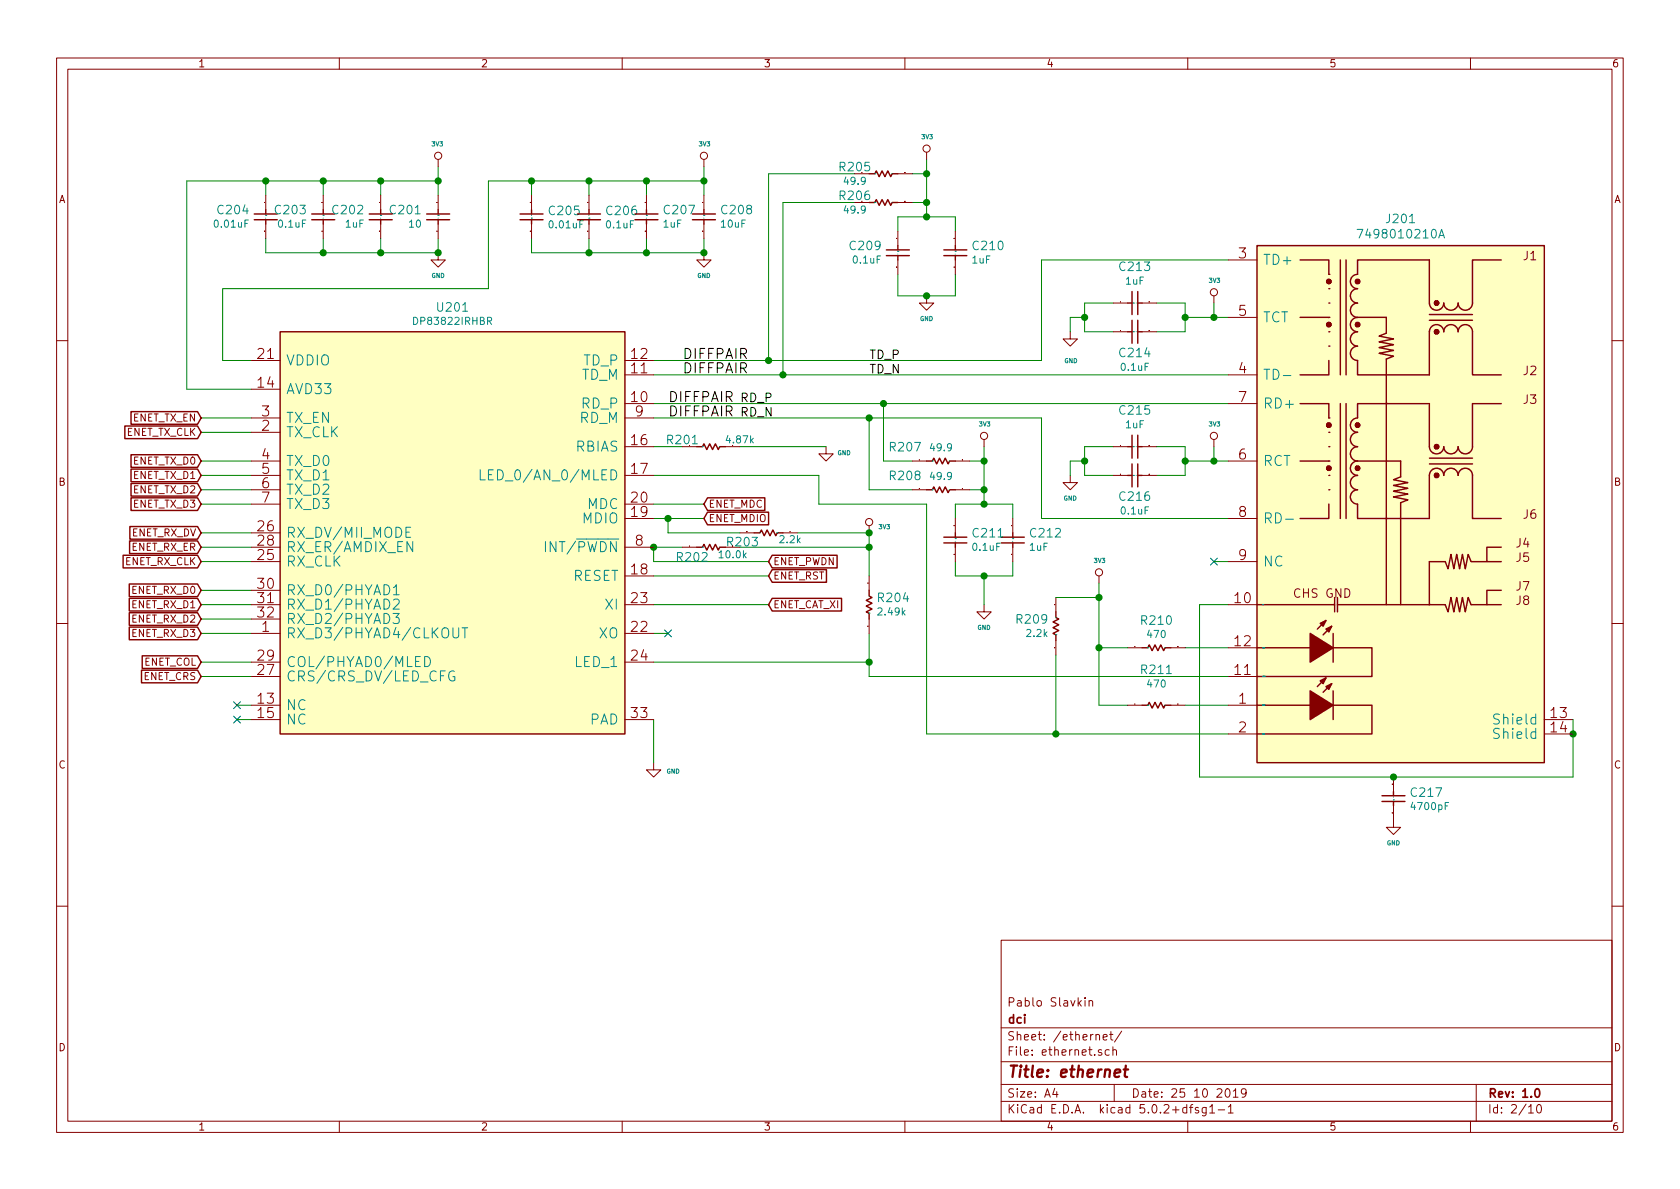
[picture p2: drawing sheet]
<svg xmlns="http://www.w3.org/2000/svg" width="297mm" height="210mm" viewBox="0 0 297 210" stroke-linecap="round" stroke-linejoin="round" font-family="sans-serif">
<g fill="none" stroke="#840000" stroke-width=".18">
<path d="M10 10.3h277v189.9h-277zM12 12.2h273v186.1h-273zM60 10.3v1.9M110 10.3v1.9M160 10.3v1.9M210 10.3v1.9M260 10.3v1.9M46.8 35.8h.1M47 34.5v2.6M47 39.6v2.6M56.9 35.8h.1M57.1 34.5v2.6"/>
<path d="M57.1 39.6v2.6M67.1 35.8h.1M67.3 34.5v2.6M67.3 39.6v2.6M77.3 35.8h.1M77.5 28.2v1.3M77.5 34.5v2.6M77.5 39.6v2.6M93.8 35.8h.1M94 34.5v2.6M94 39.6v2.6M103.9 35.8h.1"/>
<path d="M104.1 34.5v2.6M104.1 39.6v2.6M114.1 35.8h.1M114.3 34.5v2.6M114.3 39.6v2.6M124.3 35.8h.1M124.5 28.2v1.3M124.5 34.5v2.6M124.5 39.6v2.6M158.7 30.7h2.6M158.7 35.8h2.6M160 30.5h.1"/>
<path d="M160 35.6h.1M163.8 26.9v1.3M46.8 40.9h.1M56.9 40.9h.1M67.1 40.9h.1M77.3 40.9h.1M77.5 44.7v1.3h-1.3l1.3 1.2 1.2-1.2h-1.2M93.8 40.9h.1M103.9 40.9h.1M114.1 40.9h.1M124.3 40.9h.1M124.5 44.7v1.3h1.2l-1.2 1.2-1.3-1.2h1.3"/>
<path d="M158.5 42.2h.1M158.5 47.2h.1M158.5 42.1v.1M158.7 40.9v2.5M158.7 46v2.5M163.8 52.3v1.3h1.3l-1.3 1.3-1.2-1.3h1.2M168.7 42.2h.1M168.7 47.2h.1M168.7 42.1v.1M168.9 40.9v2.5M168.9 46v2.5M189.2 58.7v1.2h1.3l-1.3 1.3-1.2-1.3h1.2"/>
<path d="M196.8 58.7h2.6M196.8 53.6h2.6M198.1 58.5h.1M198.1 53.4h.1M201.9 58.7h2.6M201.9 53.6h2.6M203.2 58.5h.1M203.2 53.4h.1M214.6 52.3v1.3M217.2 46h5M217.2 56.1h5M10 60.2h2"/>
<path d="M44.4 63.7h5.1M44.4 68.8h5.1M44.4 76.4h5.1M44.4 73.9h5.1M110.5 71.4h5.1M110.5 66.3h5.1M110.5 63.7h5.1M110.5 79h5.1M110.5 73.9h5.1M146 79v1.3h1.3l-1.3 1.2-1.2-1.2h1.2M174 77.7v1.3M196.8 79h2.6"/>
<path d="M198.1 78.8h.1M201.9 79h2.6M203.2 78.8h.1M214.6 77.7v1.3M217.2 71.4h5M217.2 66.3h5M285 60.2h2M44.4 84.1h5.1M44.4 89.1h5.1M44.4 99.3h5.1M44.4 94.2h5.1M44.4 96.8h5.1"/>
<path d="M44.4 81.5h5.1M44.4 86.6h5.1M110.5 84.1h5.1M110.5 91.7h5.1M110.5 89.1h5.1M110.5 96.8h5.1M120.6 96.8h2.6M121.9 96.6h.1M130.8 94.2h2.5M132.1 94h.1M139.7 94h.1M153.7 93v1.2"/>
<path d="M161.3 81.5h2.5M161.3 86.6h2.5M162.6 81.3h.1M162.6 86.4h.1M168.7 93h.1M168.7 98h.1M168.7 92.9v.1M168.9 81.5h2.5M168.9 86.6h2.5M168.9 91.7v2.5M168.9 96.8v2.5M170.2 81.3h.1"/>
<path d="M170.2 86.4h.1M178.9 93h.1M178.9 98h.1M178.9 92.9v.1M179.1 91.7v2.5M179.1 96.8v2.5M189.2 84.1v1.2h1.3l-1.3 1.3-1.2-1.3h1.2M196.8 84.1h2.6M198.1 83.9h.1M201.9 84.1h2.6M203.2 83.9h.1M217.2 91.7h5"/>
<path d="M217.2 99.3h5M217.2 81.5h5M10 110.3h2M44.4 112h5.1M44.4 106.9h5.1M44.4 117.1h5.1M44.4 119.6h5.1M44.4 104.4h5.1M44.4 109.5h5.1M110.5 112h5.1M110.5 101.8h5.1M110.5 106.9h5.1"/>
<path d="M110.5 117.1h5.1M153.5 110.7h.1M153.5 103.1h.1M153.7 101.8v2.6M153.7 109.5v2.5M174 106.9v1.3h1.3l-1.3 1.3-1.3-1.3h1.3M186.5 114.5h.1M186.5 106.9h.1M186.7 105.7v2.5M186.7 113.3v2.5M194.3 101.8v1.3M199.4 114.5h2.5"/>
<path d="M200.7 114.3h.1M207 114.5h2.5M208.3 114.3h.1M217.2 106.9h5M217.2 119.6h5M217.2 114.5h5M285 110.3h2M44.4 124.7h5.1M44.4 127.2h5.1M110.5 127.2h5.1M115.6 134.9v1.2h1.2l-1.2 1.3-1.3-1.3h1.3M199.4 124.7h2.5"/>
<path d="M200.7 124.5h.1M207 124.7h2.5M208.3 124.5h.1M217.2 124.7h5M217.2 129.8h5M246.2 138.7h.1M246.4 137.4v2.5M273 127.2h5.1M273 129.8h5.1M246.2 143.8h.1M246.2 143.7v.1M246.4 142.5v3.8h1.2l-1.2 1.3-1.3-1.3h1.3"/>
<path d="M10 160.2h2M177 166.3h108v32h-108zM191.8 176.4v.2M191.8 176.9v1M192.6 177.1l.2-.2 .3 .1 .1 .9M192.6 176.9v1M285 160.2h2M60 198.3v1.9M110 198.3v1.9M160 198.3v1.9M177 194.8h108M177 191.8h108"/>
<path d="M177 187.8h108M177 181.8h108M186.5 192.5l-.4 1h1M186.8 193v1M193.8 183.1v-.1a.37 .37 0 0 1 .6 .1v.8M194.8 185.7a.37 .37 0 0 0-.6 .1l.1 .2 .5 .2v.1l-.2 .3-.4-.1M195 183.4l.8-.1-.1-.3-.4-.1-.3 .2 .1 .7h.6M196.1 185.7l-.4-.1-.3 .3 .1 .6 .2 .1 .4-.1M196.2 182.9h.6M196.4 182.4v1.3l.4 .2M196.8 185.7a.37 .37 0 0 1 .6 .1v.8M196.8 185.1v1.5"/>
<path d="M197 191.8v3M198.3 182.3l-1.2 2M210 198.3v1.9M210.3 195.8h.6M210.9 195.3l-.4 .2v1.3M211.9 195.9l-.4-.1-.2 .2 .1 .3 .5 .1v.3h-.6M213.3 195.8v1.2l-.3 .3h-.4M213.3 195.9l-.5-.1-.3 .3 .1 .6 .2 .1 .5-.1M213.9 195.8l.4-.5v1.5M213.9 196.8h.9M215.4 196.3h1.1M216.8 192.7l.2-.2a.81 .81 0 0 1 .6 .6 .81 .81 0 0 1-.3 .8l-.2 .1a.79 .79 0 0 1-.3-1.3z"/>
<path d="M217.2 195.8l.4-.5v1.5M217.2 196.8h.8M218.1 193l.4-.5v1.5M218.1 194h.8M220.3 193.2v.1a.48 .48 0 0 1-.7 .1l-.1-.2 .1-.6a.48 .48 0 0 1 .7 .1 1.27 1.27 0 0 1-.3 1.2l-.4 .1M260 198.3v1.9M261 191.8v6.5M270.3 195.8l.4-.5v1.5M270.3 196.8h.8M271.8 195.5l.4-.2a.94 .94 0 0 1 0 1.5 .79 .79 0 0 1-.4-1.3z"/>
<circle cx="77.5" cy="27.6" r=".63"/>
<circle cx="124.5" cy="27.6" r=".63"/>
<circle cx="163.8" cy="26.3" r=".63"/>
<circle cx="214.6" cy="51.7" r=".63"/>
<circle cx="174" cy="77.1" r=".63"/>
<circle cx="214.6" cy="77.1" r=".63"/>
<circle cx="153.7" cy="92.3" r=".63"/>
<circle cx="194.3" cy="101.2" r=".63"/>
</g>
<path d="M271.5 192.7l.2-.2a.81 .81 0 0 1 .6 .6 .81 .81 0 0 1-.3 .8l-.1 .1a.79 .79 0 0 1-.4-1.3z" fill="none" stroke="#840000" stroke-width=".3"/>
<path d="M197.1 189.8l1-.2-.1-.4-.5-.1-.4 .3v.9l.2 .1 .6-.1M198.7 189.1h.8M199.1 188.4l-.2 1.8v.1l.4 .1" fill="none" stroke="#840000" stroke-width=".41"/>
<g fill="none" stroke="#008400" stroke-width=".18">
<path d="M47 32v2.5M57.1 32v2.5M67.3 32v2.5M77.5 32h-44.5v36.8h11.4M77.5 29.5v5M94 32v2.5M104.1 32v2.5M114.3 32v2.5M124.5 32h-38.1v19h-47v12.7h5M124.5 29.5v5M151.1 35.8h-12.7v30.5M151.1 30.7h-15.2v33"/>
<path d="M161.3 35.8h2.5M161.3 30.7h2.5M163.8 28.2v10.1M47 42.2v2.5h30.5v-2.5M57.1 42.2v2.5M67.3 42.2v2.5M94 42.2v2.5h30.5v-2.5M104.1 42.2v2.5M114.3 42.2v2.5M158.7 40.9v-2.6h10.2v2.6M158.7 48.5v3.8h10.2v-3.8M191.8 56.1h-2.6v2.6"/>
<path d="M196.8 53.6h-5v5.1h5M204.5 53.6h5v5.1h-5M209.5 56.1h7.7M214.6 53.6v2.5M217.2 46h-33.1v17.7h-68.5M35.6 73.9h8.8M35.6 76.4h8.8M115.6 73.9h68.5v17.8h33.1M115.6 66.3h101.6M115.6 71.4h101.6M115.6 79h5M130.8 79h15.2"/>
<path d="M153.7 73.9v12.7h7.6M156.2 71.4v10.1h5.1M174 79v10.1M196.8 79h-5v5.1h5M204.5 79h5v5.1h-5M214.6 79v2.5M35.6 81.5h8.8M35.6 86.6h8.8M35.6 89.1h8.8M35.6 84.1h8.8M35.6 94.2h8.8M35.6 96.8h8.8"/>
<path d="M35.6 99.3h8.8M115.6 91.7h8.9M115.6 89.1h8.9M115.6 84.1h29.2v5h19v40.7h53.4M118.1 91.7v2.5h12.7M120.6 96.8h-5v2.5h20.3M130.8 96.8h22.9M141 94.2h12.7v7.6M168.9 91.7v-2.6h10.2v2.6M168.9 99.3v2.5h10.2v-2.5M171.4 81.5h2.6M171.4 86.6h2.6"/>
<path d="M191.8 81.5h-2.6v2.6M209.5 81.5h7.7M214.6 99.3h2.6M35.6 106.9h8.8M35.6 104.4h8.8M35.6 109.5h8.8M35.6 112h8.8M35.6 117.1h8.8M35.6 119.6h8.8M115.6 106.9h20.3M115.6 101.8h20.3M115.6 112h2.5"/>
<path d="M115.6 117.1h38.1M153.7 112v7.6h63.5M174 101.8v5.1M186.7 115.8v14M186.7 105.7h7.6M194.3 114.5h5.1M194.3 103.1v21.6h5.1M209.5 114.5h7.7M217.2 106.9h-5.1v30.5h66v-10.2M41.9 124.7h2.5M41.9 127.2h2.5M115.6 127.2v7.7"/>
<path d="M209.5 124.7h7.7"/>
</g>
<path d="M214 98.7l1.2 1.2M215.2 98.7l-1.2 1.2M117.5 111.4l1.2 1.2M118.7 111.4l-1.2 1.2M41.3 124.1l1.2 1.2M41.3 126.6l1.2 1.3M42.5 124.1l-1.2 1.2M42.5 126.6l-1.2 1.3" fill="none" stroke="#000084" stroke-width=".18"/>
<g fill="#008400" stroke="#008400" stroke-width=".25">
<circle cx="77.5" cy="32" r=".51"/>
<circle cx="67.3" cy="44.7" r=".51"/>
<circle cx="67.3" cy="32" r=".51"/>
<circle cx="57.2" cy="44.7" r=".51"/>
<circle cx="57.2" cy="32" r=".51"/>
<circle cx="47" cy="32" r=".51"/>
<circle cx="94" cy="32" r=".51"/>
<circle cx="104.1" cy="44.7" r=".51"/>
<circle cx="104.1" cy="32" r=".51"/>
<circle cx="114.3" cy="44.7" r=".51"/>
<circle cx="114.3" cy="32" r=".51"/>
<circle cx="124.5" cy="32" r=".51"/>
<circle cx="115.6" cy="96.8" r=".51"/>
<circle cx="118.1" cy="91.7" r=".51"/>
<circle cx="135.9" cy="63.7" r=".51"/>
<circle cx="138.4" cy="66.3" r=".51"/>
<circle cx="153.7" cy="117.1" r=".51"/>
<circle cx="153.7" cy="96.8" r=".51"/>
<circle cx="153.7" cy="73.9" r=".51"/>
<circle cx="156.2" cy="71.4" r=".51"/>
<circle cx="163.8" cy="38.3" r=".51"/>
<circle cx="163.8" cy="35.8" r=".51"/>
<circle cx="163.8" cy="30.7" r=".51"/>
<circle cx="174" cy="101.8" r=".51"/>
<circle cx="174" cy="89.1" r=".51"/>
<circle cx="174" cy="86.6" r=".51"/>
<circle cx="174" cy="81.5" r=".51"/>
<circle cx="186.7" cy="129.8" r=".51"/>
<circle cx="191.8" cy="81.5" r=".51"/>
<circle cx="191.8" cy="56.1" r=".51"/>
<circle cx="194.3" cy="114.5" r=".51"/>
<circle cx="209.6" cy="81.5" r=".51"/>
<circle cx="209.6" cy="56.1" r=".51"/>
<circle cx="214.6" cy="81.5" r=".51"/>
<circle cx="214.6" cy="56.1" r=".51"/>
<circle cx="278.1" cy="129.8" r=".51"/>
<circle cx="163.8" cy="52.3" r=".51"/>
<circle cx="153.7" cy="94.2" r=".51"/>
<circle cx="77.5" cy="44.7" r=".51"/>
<circle cx="124.5" cy="44.7" r=".51"/>
<circle cx="194.3" cy="105.7" r=".51"/>
<circle cx="246.4" cy="137.4" r=".51"/>
</g>
<g fill="#ffffc2" stroke="#ffffc2" stroke-width=".18">
<path d="M49.5 58.7h61v71.1h-61z"/>
<path d="M222.2 43.4h50.8v91.5h-50.8z"/>
</g>
<g fill="none" stroke="#840000" stroke-width=".25">
<path d="M45 38.9h4M45 37.8h4M47 37.1v.7M47 38.9v.7M55.1 38.9h4.1M55.1 37.8h4.1M57.1 37.1v.7M57.1 38.9v.7M65.3 38.9h4M65.3 37.8h4M67.3 37.1v.7M67.3 38.9v.7"/>
<path d="M75.4 38.9h4.1M75.4 37.8h4.1M77.5 37.1v.7M77.5 38.9v.7M91.9 38.9h4.1M91.9 37.8h4.1M94 37.1v.7M94 38.9v.7M102.1 38.9h4.1M102.1 37.8h4.1M104.1 37.1v.7M104.1 38.9v.7"/>
<path d="M112.3 38.9h4M112.3 37.8h4M114.3 37.1v.7M114.3 38.9v.7M122.4 38.9h4.1M122.4 37.8h4.1M124.5 37.1v.7M124.5 38.9v.7M153.7 30.7h1l.2-.5 .5 1 .6-1 .5 1 .5-1 .5 1 .2-.5h1M153.7 35.8h1l.2-.5 .5 1 .6-1 .5 1 .5-1 .5 1 .2-.5h1M49.5 58.7h61v71.1h-61zM156.7 45.2h4.1"/>
<path d="M156.7 44.2h4.1M158.7 43.4v.8M158.7 45.2v.8M166.9 45.2h4M166.9 44.2h4M168.9 43.4v.8M168.9 45.2v.8M199.4 58.7h.8M199.4 53.6h.8M200.2 51.6v4M200.2 56.6v4.1M201.2 58.7h.7"/>
<path d="M201.2 51.6v4M201.2 56.6v4.1M201.2 53.6h.7M222.2 43.4h50.8v91.5h-50.8zM229.9 46h5v2.5M229.9 56.1h5M234.9 58.7h.1M234.9 56.1h.1M234.9 53.6h.1M234.9 51h.1M234.9 48.5h.1M237 46v20.3"/>
<path d="M238 46v20.3M240 56.1a1.27 1.27 0 0 0-1.2 1.3 1.27 1.27 0 0 0 1.2 1.3 1.27 1.27 0 0 0-1.2 1.2 1.27 1.27 0 0 0 1.2 1.3 1.27 1.27 0 0 0-1.2 1.3 1.27 1.27 0 0 0 1.2 1.2v2.6h12.7v-7.6a1.27 1.27 0 0 1 1.3-1.3 1.27 1.27 0 0 1 1.3 1.3 1.27 1.27 0 0 1 1.2-1.3 1.27 1.27 0 0 1 1.3 1.3 1.27 1.27 0 0 1 1.3-1.3 1.27 1.27 0 0 1 1.2 1.3v7.6h5.1M240 56.1h5.1v2.8l-1.3 .5 2.6 .5-2.6 .5 2.6 .6-2.6 .5 2.6 .5-2.6 .5 2.6 .5-1.3 .5v43.4M252.7 56.6h7.6M252.7 55.6h7.6M265.4 46h-5.1v7.6a1.27 1.27 0 0 1-1.2 1.3 1.27 1.27 0 0 1-1.3-1.3 1.27 1.27 0 0 1-1.3 1.3 1.27 1.27 0 0 1-1.2-1.3 1.27 1.27 0 0 1-1.3 1.3 1.27 1.27 0 0 1-1.3-1.3v-7.6h-12.7v2.5a1.27 1.27 0 0 0-1.2 1.3 1.27 1.27 0 0 0 1.2 1.2 1.27 1.27 0 0 0-1.2 1.3 1.27 1.27 0 0 0 1.2 1.3 1.27 1.27 0 0 0-1.2 1.3 1.27 1.27 0 0 0 1.2 1.2M22.1 75.3h12.8l.7 1.1-.7 1.2h-12.8zM23.2 72.8h11.7l.7 1.1-.7 1.1h-11.7zM123.2 79h1l.3-.5 .5 1 .5-1 .5 1 .5-1 .5 1 .3-.5h1M199.4 79h.8M200.2 77v4M201.2 77v4"/>
<path d="M201.2 79h.7M229.9 71.4h5v2.5M234.9 79h.1M234.9 76.4h.1M234.9 73.9h.1M234.9 61.2h.1M234.9 63.7v2.6h-5M237 71.4v20.3M238 71.4v20.3M265.4 71.4h-5.1v7.6a1.27 1.27 0 0 1-1.2 1.3 1.27 1.27 0 0 1-1.3-1.3 1.27 1.27 0 0 1-1.3 1.3 1.27 1.27 0 0 1-1.2-1.3 1.27 1.27 0 0 1-1.3 1.3 1.27 1.27 0 0 1-1.3-1.3v-7.6h-12.7v2.5a1.27 1.27 0 0 0-1.2 1.3 1.27 1.27 0 0 0 1.2 1.2 1.27 1.27 0 0 0-1.2 1.3 1.27 1.27 0 0 0 1.2 1.3 1.27 1.27 0 0 0-1.2 1.3 1.27 1.27 0 0 0 1.2 1.2M21.8 98.2h13.1l.7 1.1-.7 1.1h-13.1zM22.9 95.7h12l.7 1.1-.7 1.1h-12z"/>
<path d="M23 93.1h11.9l.7 1.1-.7 1.1h-11.9zM23.2 80.4h11.7l.7 1.1-.7 1.1h-11.7zM23.2 83h11.7l.7 1.1-.7 1.1h-11.7zM23.2 85.5h11.7l.7 1.1-.7 1.1h-11.7zM23.2 88h11.7l.7 1.1-.7 1.2h-11.7zM123.2 96.8h1l.3-.5 .5 1 .5-1 .5 1 .5-1 .5 1 .3-.5h1M125.1 90.6h10.8v2.2h-10.8l-.6-1.1zM125.1 88h10.1v2.3h-10.1l-.6-1.2zM133.3 94.2h1.1l.2-.5 .5 1 .5-1 .5 1 .6-1 .5 1 .2-.5h1M136.5 98.2h11.5v2.2h-11.5l-.6-1.1zM163.8 81.5h1l.3-.5 .5 1 .5-1 .5 1 .5-1 .5 1 .3-.5h1M163.8 86.6h1l.3-.5 .5 1 .5-1 .5 1 .5-1 .5 1 .3-.5h1"/>
<path d="M166.9 96h4M166.9 95h4M168.9 94.2v.8M168.9 96v.8M177 96h4.1M177 95h4.1M179.1 94.2v.8M179.1 96v.8M199.4 84.1h.8M200.2 82v4.1M201.2 82v4.1M201.2 84.1h.7"/>
<path d="M229.9 81.5h5M234.9 86.6h.1M234.9 84.1h.1M234.9 81.5h.1M234.9 89.1v2.6h-5M240 81.5a1.27 1.27 0 0 0-1.2 1.3 1.27 1.27 0 0 0 1.2 1.3 1.27 1.27 0 0 0-1.2 1.2 1.27 1.27 0 0 0 1.2 1.3 1.27 1.27 0 0 0-1.2 1.3 1.27 1.27 0 0 0 1.2 1.2v2.6h12.7v-7.6a1.27 1.27 0 0 1 1.3-1.3 1.27 1.27 0 0 1 1.3 1.3 1.27 1.27 0 0 1 1.2-1.3 1.27 1.27 0 0 1 1.3 1.3 1.27 1.27 0 0 1 1.3-1.3 1.27 1.27 0 0 1 1.2 1.3v7.6h5.1M240 81.5h7.6v2.8l-1.2 .5 2.5 .5-2.5 .5 2.5 .6-2.5 .5 2.5 .5-2.5 .5 2.5 .5-1.3 .5v18M252.7 82h7.6M252.7 81h7.6M262.9 99.3h-2.8l-.5-1.3-.5 2.6-.5-2.6-.5 2.6-.5-2.6-.6 2.6-.5-2.6-.5 2.6-.5-1.3h-2.8v7.6M265.4 96.8h-2.5v2.5h2.5M22.9 103.3h12l.7 1.1-.7 1.1h-12z"/>
<path d="M22.9 105.8h12l.7 1.1-.7 1.1h-12zM22.9 108.4h12l.7 1.1-.7 1.1h-12zM22.9 110.9h12l.7 1.1-.7 1.1h-12zM25 118.5h9.9l.7 1.1-.7 1.1h-9.9zM25.1 116h9.8l.7 1.1-.7 1.1h-9.8zM136.5 100.7h9.6v2.3h-9.6l-.6-1.2zM136.5 105.8h12.3v2.2h-12.3l-.6-1.1zM153.7 104.4v1l.5 .3-1 .5 1 .5-1 .5 1 .5-1 .5 .5 .3v1M186.7 108.2v1l.5 .3-1 .5 1 .5-1 .5 1 .5-1 .5 .5 .3v1M201.9 114.5h1l.3-.5 .5 1.1 .5-1.1 .5 1.1 .5-1.1 .5 1.1 .3-.6h1M222.2 114.5h9.4M222.2 106.9h13.8"/>
<path d="M234.4 119.9l-1.5 1.5M234.4 109.7l-1.5 1.5M235.5 110.7l-1.6 1.6M235.7 114.5h6.9v5.1h-20.4M235.7 112v5.1M236 105.7v2.5M236.5 106.9h19l.5 1.3 .5-2.5 .5 2.5 .6-2.5 .5 2.5 .5-2.5 .5 2.5 .5-2.5 .5 1.2h2.8M236.5 105.7v2.5M265.4 104.4h-2.5v2.5h2.5M201.9 124.7h1l.3-.5 .5 1 .5-1 .5 1 .5-1 .5 1 .3-.5h1M222.2 124.7h9.4M235.5 120.9l-1.6 1.5"/>
<path d="M235.7 124.7h6.9v5.1h-20.4M235.7 122.2v5M246.4 139.9v.8M244.3 140.7h4.1M244.3 141.7h4.1M246.4 141.7v.8"/>
</g>
<g fill="none" stroke="#008484" stroke-width=".18">
<path d="M47 38.6h.1M47 38.1h.1M57.1 38.6h.1M57.1 38.1h.1M67.3 38.6h.1M67.3 38.1h.1M77.4 38.6h.1M77.4 38.1h.1M77.5 38.1h.1M94 38.1h.1M94 38.6h.1M104.1 38.1h.1"/>
<path d="M104.1 38.6h.1M114.3 38.6h.1M114.3 38.1h.1M124.4 38.6h.1M124.4 38.1h.1M124.5 38.1h.1M154.7 30.7h.1M154.7 35.8h.1M157.7 30.7h.1M157.7 35.8h.1M158.7 44.9h.1M158.7 44.4h.1"/>
<path d="M168.9 44.9h.1M168.9 44.4h.1M200.4 58.7h.1M200.4 53.6h.1M200.9 58.6v.1M200.9 53.6h.1M240 40.6h1l-.7 1.5M254.4 42.1l.5-1.5 .5 1.5M254.5 41.7h.8M124.2 79h.1M127.2 79h.1M200.4 79h.1"/>
<path d="M200.9 79h.1M226.9 66.4h1.3M72.6 93.2h-.8v1.8h.8M73 95.8v1.8l-1-1.8v1.8M84.9 83.1v1.8h.9M86.4 83.9h.5M87.2 83.1h-.8v1.8h.8M96.4 95.8v1.8M124.2 96.8h.1M127.2 96.7v.1M134.4 94.2h.1M137.4 94.2h.1"/>
<path d="M164.8 81.5h.1M164.8 86.6h.1M167.9 81.5h.1M167.9 86.6h.1M168.9 95.7h.1M168.9 95.2h.1M179 95.7h.1M179.1 95.2h.1M200.4 84.1h.1M200.4 84v.1M200.9 84v.1M227.3 91.8h1.4"/>
<path d="M69.5 108.5h1.1l-.6 .7a.44 .44 0 0 1 .6 .3v.4l-.2 .3-.7 .1-.2-.2M69.6 103.9l.5-.5v1.8M69.6 106.1l.2-.2h.5l.2 .2 .1 .3-.1 .3-1 1h1.1M69.6 105.2h1M75.1 116.1a.9 .9 0 0 1 1 .9 .9 .9 0 0 1-1 .9zM80.1 111l.1 1.6a.57 .57 0 0 0 .9-.1v-1.5M80.3 118.7a.73 .73 0 0 0-.8 .1 .73 .73 0 0 0-.2 .9 .67 .67 0 0 0 .4 .6 .67 .67 0 0 0 .7 0v-.6h-.3M81.7 111h1M82.2 111v1.8M153.6 105.4h.1M153.6 108.4h.1M153.7 108.4h.1"/>
<path d="M186.7 109.2h.1M186.7 112.2h.1M202.9 114.5h.1M206 114.5h.1M223.3 106.9h.1M223.3 119.6h.1M223.3 114.5h.1M223.4 119.6h.1M223.4 114.5h.1M223.4 106.9h.1M223.5 119.6h.1M223.5 114.5h.1"/>
<path d="M223.6 119.6h.1M202.9 124.7h.1M206 124.7h.1M223.3 124.7h.1M223.3 129.8h.1M223.4 124.7h.1M223.4 129.8h.1M223.5 124.7h.1M223.5 129.8h.1M223.6 129.8h.1M246.4 141h.1M246.4 141.4h.1"/>
</g>
<g fill="none" stroke="#840000" stroke-width=".51">
<circle cx="234.9" cy="49.8" r=".26"/>
<circle cx="234.9" cy="57.4" r=".26"/>
<circle cx="240" cy="49.8" r=".26"/>
<circle cx="240" cy="57.4" r=".26"/>
<circle cx="254" cy="58.7" r=".26"/>
<circle cx="254" cy="53.6" r=".26"/>
<circle cx="234.9" cy="75.2" r=".26"/>
<circle cx="240" cy="75.2" r=".26"/>
<circle cx="254" cy="79" r=".26"/>
<circle cx="234.9" cy="82.8" r=".26"/>
<circle cx="240" cy="82.8" r=".26"/>
<circle cx="254" cy="84.1" r=".26"/>
</g>
<g fill="#840000" stroke="#840000" stroke-width=".25">
<path d="M231.6 122.2l4.1 2.5-4.1 2.5z"/>
<path d="M231.6 112l4.1 2.5-4.1 2.6z"/>
<path d="M233.4 120.4l1-.5-.5 1z"/>
<path d="M233.4 110.2l1-.5-.5 1z"/>
<path d="M234.4 121.4l1.1-.5-.6 1z"/>
<path d="M234.4 111.2l1.1-.5-.6 1.1z"/>
</g>
<text font-size="2.8" fill="#840000" x="178" y="190.5">Title: ethernet</text>
<g font-size="2.5" fill="#840000">
<text x="219" y="45.7">3</text>
<text x="219" y="55.9">5</text>
<text x="45.6" y="63.5">21</text>
<text x="111.7" y="63.5">12</text>
<text x="45.6" y="68.6">14</text>
<text x="111.7" y="71.1">10</text>
<text x="111.7" y="66">11</text>
<text x="219" y="66">4</text>
<text x="219" y="71.1">7</text>
<text x="46.3" y="76.2">2</text>
<text x="46.3" y="73.7">3</text>
<text x="112.3" y="73.7">9</text>
<text x="46.3" y="81.3">4</text>
<text x="46.3" y="83.8">5</text>
<text x="111.7" y="78.7">16</text>
<text x="111.7" y="83.8">17</text>
<text x="219" y="81.3">6</text>
<text x="46.3" y="86.4">6</text>
<text x="46.3" y="88.9">7</text>
<text x="111.7" y="88.9">20</text>
<text x="45.6" y="94">26</text>
<text x="111.7" y="91.4">19</text>
<text x="219" y="91.4">8</text>
<text x="45.6" y="99.1">25</text>
<text x="45.6" y="96.5">28</text>
<text x="111.7" y="101.6">18</text>
<text x="112.3" y="96.5">8</text>
<text x="219" y="99.1">9</text>
<text x="45.6" y="104.1">30</text>
<text x="45.6" y="106.7">31</text>
<text x="111.7" y="106.7">23</text>
<text x="218.3" y="106.7">10</text>
<text x="45.6" y="109.2">32</text>
<text x="46.3" y="111.8">1</text>
<text x="111.7" y="111.8">22</text>
<text x="45.6" y="119.4">27</text>
<text x="45.6" y="116.8">29</text>
<text x="111.7" y="116.8">24</text>
<text x="218.3" y="119.4">11</text>
<text x="218.3" y="114.3">12</text>
<text x="45.6" y="124.5">13</text>
<text x="219" y="124.5">1</text>
<text x="45.6" y="127">15</text>
<text x="111.7" y="127">33</text>
<text x="219" y="129.5">2</text>
<text x="274.2" y="127">13</text>
<text x="274.2" y="129.5">14</text>
</g>
<g font-size="2.5" fill="#008484">
<text x="223.3" y="46.9">TD+</text>
<text x="223.3" y="57">TCT</text>
<text x="50.5" y="64.6">VDDIO</text>
<text x="103.1" y="64.6">TD_P</text>
<text x="50.5" y="69.7">AVD33</text>
<text x="102.7" y="67.2">TD_M</text>
<text x="223.3" y="67.2">TD-</text>
<text x="50.5" y="77.3">TX_CLK</text>
<text x="50.5" y="74.8">TX_EN</text>
<text x="102.5" y="74.8">RD_M</text>
<text x="102.9" y="72.3">RD_P</text>
<text x="223.3" y="72.3">RD+</text>
<text x="50.5" y="82.4">TX_D0</text>
<text x="101.8" y="79.9">RBIAS</text>
<text x="223.3" y="82.4">RCT</text>
<text x="50.5" y="85">TX_D1</text>
<text x="50.5" y="87.5">TX_D2</text>
<text x="87" y="85">LED_0/AN_0/MLED</text>
<text x="50.5" y="95.1">RX_DV/MII_MODE</text>
<text x="50.5" y="90">TX_D3</text>
<text x="103" y="92.6">MDIO</text>
<text x="103.8" y="90">MDC</text>
<text x="223.3" y="92.6">RD-</text>
<text x="50.5" y="100.2">RX_CLK</text>
<text x="50.5" y="97.7">RX_ER/AMDIX_EN</text>
<text x="97.2" y="97.7">INT/PWDN</text>
<text x="223.3" y="100.2">NC</text>
<text x="50.5" y="105.3">RX_D0/PHYAD1</text>
<text x="50.5" y="107.8">RX_D1/PHYAD2</text>
<text x="101.2" y="102.7">RESET</text>
<text x="107.1" y="107.8">XI</text>
<text x="50.5" y="112.9">RX_D3/PHYAD4/CLKOUT</text>
<text x="50.5" y="110.4">RX_D2/PHYAD3</text>
<text x="105.9" y="112.9">XO</text>
<text x="50.5" y="118">COL/PHYAD0/MLED</text>
<text x="101.8" y="118">LED_1</text>
<text x="50.5" y="125.6">NC</text>
<text x="50.5" y="120.5">CRS/CRS_DV/LED_CFG</text>
<text x="50.5" y="128.1">NC</text>
<text x="104.2" y="128.1">PAD</text>
<text x="264.6" y="128.1">Shield</text>
<text x="264.6" y="130.7">Shield</text>
</g>
<g font-size="2.5">
<text x="120.6" y="63.5">DIFFPAIR</text>
<text x="118.1" y="71.1">DIFFPAIR</text>
<text x="120.6" y="66">DIFFPAIR</text>
<text x="118.1" y="73.7">DIFFPAIR</text>
</g>
<g font-size="2.1" fill="#008484">
<text x="148.6" y="30.3">R205</text>
<text x="148.6" y="35.4">R206</text>
<text x="38.6" y="37.9">C204</text>
<text x="48.8" y="37.9">C203</text>
<text x="59" y="37.9">C202</text>
<text x="69.1" y="37.9">C201</text>
<text x="97.2" y="38">C205</text>
<text x="107.4" y="38">C206</text>
<text x="117.6" y="37.9">C207</text>
<text x="127.7" y="37.9">C208</text>
<text x="245.3" y="39.5">J201</text>
<text x="150.4" y="44.2">C209</text>
<text x="172.2" y="44.2">C210</text>
<text x="198.1" y="47.9">C213</text>
<text x="241" y="42.2">7498010210A</text>
<text x="77.5" y="55.1">U201</text>
<text x="198.1" y="63.2">C214</text>
<text x="198.1" y="73.3">C215</text>
<text x="118.1" y="78.6">R201</text>
<text x="157.5" y="79.8">R207</text>
<text x="157.5" y="84.9">R208</text>
<text x="198.1" y="88.6">C216</text>
<text x="172.2" y="95">C211</text>
<text x="182.3" y="95">C212</text>
<text x="119.8" y="99.3">R202</text>
<text x="155.4" y="106.5">R204</text>
<text x="179.9" y="110.3">R209</text>
<text x="201.9" y="110.5">R210</text>
<text x="201.9" y="119.2">R211</text>
<text x="249.6" y="140.9">C217</text>
</g>
<g font-size="2.1" fill="#840000">
<text x="269.4" y="46">J1</text>
<text x="269.4" y="66.3">J2</text>
<text x="269.4" y="71.4">J3</text>
<text x="269.4" y="91.7">J6</text>
<text x="128.7" y="96.6">R203</text>
<text x="268.1" y="96.8">J4</text>
<text x="268.1" y="99.4">J5</text>
<text x="228.9" y="105.7">CHS GND</text>
<text x="268.1" y="104.4">J7</text>
<text x="268.1" y="107">J8</text>
<text x="178" y="178">Pablo Slavkin</text>
<text x="178" y="184">Sheet: /ethernet/</text>
<text x="178" y="181">dci</text>
<text x="178" y="186.7">File: ethernet.sch</text>
<text x="178" y="196.9">KiCad E.D.A. kicad 5.0.2+dfsg1-1</text>
<text x="178" y="194.1">Size: A4</text>
<text x="200" y="194.1">Date: 25 10 2019</text>
<text x="263" y="194.1">Rev: 1.0</text>
<text x="263" y="196.9">Id: 2/10</text>
</g>
<g font-size="2.1">
<text x="153.7" y="63.5">TD_P</text>
<text x="130.8" y="71.1">RD_P</text>
<text x="153.7" y="66">TD_N</text>
<text x="130.8" y="73.7">RD_N</text>
</g>
<g font-size="1.8" fill="#840000">
<text x="35" y="11.9">1</text>
<text x="85" y="11.9">2</text>
<text x="135" y="11.9">3</text>
<text x="185" y="11.9">4</text>
<text x="235" y="11.9">5</text>
<text x="285" y="11.9">6</text>
<text x="10.4" y="35.9">A</text>
<text x="285.4" y="35.9">A</text>
<text x="22.2" y="77.1">ENET_TX_CLK</text>
<text x="23.4" y="74.5">ENET_TX_EN</text>
<text x="23.6" y="82.2">ENET_TX_D0</text>
<text x="10.4" y="85.9">B</text>
<text x="23.6" y="84.7">ENET_TX_D1</text>
<text x="23.6" y="87.2">ENET_TX_D2</text>
<text x="23.6" y="89.8">ENET_TX_D3</text>
<text x="125.2" y="89.8">ENET_MDC</text>
<text x="285.4" y="85.9">B</text>
<text x="23.2" y="94.9">ENET_RX_DV</text>
<text x="125.2" y="92.3">ENET_MDIO</text>
<text x="22" y="99.9">ENET_RX_CLK</text>
<text x="23.2" y="97.4">ENET_RX_ER</text>
<text x="136.7" y="99.9">ENET_PWDN</text>
<text x="23.4" y="105">ENET_RX_D0</text>
<text x="23.4" y="107.6">ENET_RX_D1</text>
<text x="136.7" y="102.5">ENET_RST</text>
<text x="136.7" y="107.6">ENET_CAT_XI</text>
<text x="23.4" y="110.1">ENET_RX_D2</text>
<text x="23.4" y="112.6">ENET_RX_D3</text>
<text x="25.3" y="117.7">ENET_COL</text>
<text x="25.3" y="120.3">ENET_CRS</text>
<text x="10.4" y="135.9">C</text>
<text x="285.4" y="135.9">C</text>
<text x="10.4" y="185.9">D</text>
<text x="285.4" y="185.9">D</text>
<text x="35" y="199.9">1</text>
<text x="85" y="199.9">2</text>
<text x="135" y="199.9">3</text>
<text x="185" y="199.9">4</text>
<text x="235" y="199.9">5</text>
<text x="285" y="199.9">6</text>
</g>
<g font-size="1.8" fill="#008484">
<text x="149.4" y="32.7">49.9</text>
<text x="38.1" y="40.3">0.01uF</text>
<text x="49.3" y="40.3">0.1uF</text>
<text x="61.1" y="40.3">1uF</text>
<text x="72.4" y="40.3">10</text>
<text x="97.3" y="40.4">0.01uF</text>
<text x="107.3" y="40.4">0.1uF</text>
<text x="117.3" y="40.3">1uF</text>
<text x="127.6" y="40.3">10uF</text>
<text x="149.4" y="37.8">49.9</text>
<text x="151" y="46.6">0.1uF</text>
<text x="171.9" y="46.6">1uF</text>
<text x="199.1" y="50.3">1uF</text>
<text x="73.5" y="57.4">DP83822IRHBR</text>
<text x="198.3" y="65.6">0.1uF</text>
<text x="199.1" y="75.7">1uF</text>
<text x="128.6" y="78.4">4.87k</text>
<text x="164.6" y="79.8">49.9</text>
<text x="164.6" y="84.9">49.9</text>
<text x="198.3" y="91">0.1uF</text>
<text x="127.3" y="98.7">10.0k</text>
<text x="138" y="96.1">2.2k</text>
<text x="172.1" y="97.4">0.1uF</text>
<text x="182.1" y="97.4">1uF</text>
<text x="155.4" y="108.8">2.49k</text>
<text x="181.6" y="112.6">2.2k</text>
<text x="203" y="112.8">470</text>
<text x="203" y="121.6">470</text>
<text x="249.7" y="143.3">4700pF</text>
</g>
<g font-size="1.1" fill="#008484">
<text x="76.4" y="25.9">3V3</text>
<text x="123.6" y="25.9">3V3</text>
<text x="163" y="24.6">3V3</text>
<text x="76.3" y="49.1">GND</text>
<text x="123.3" y="49.1">GND</text>
<text x="213.8" y="50">3V3</text>
<text x="162.7" y="56.8">GND</text>
<text x="188.2" y="64.2">GND</text>
<text x="173.2" y="75.4">3V3</text>
<text x="213.8" y="75.4">3V3</text>
<text x="148.1" y="80.5">GND</text>
<text x="188.1" y="88.5">GND</text>
<text x="155.4" y="93.6">3V3</text>
<text x="193.5" y="99.5">3V3</text>
<text x="172.8" y="111.4">GND</text>
<text x="117.9" y="136.8">GND</text>
<text x="245.2" y="149.5">GND</text>
</g>
</svg>
